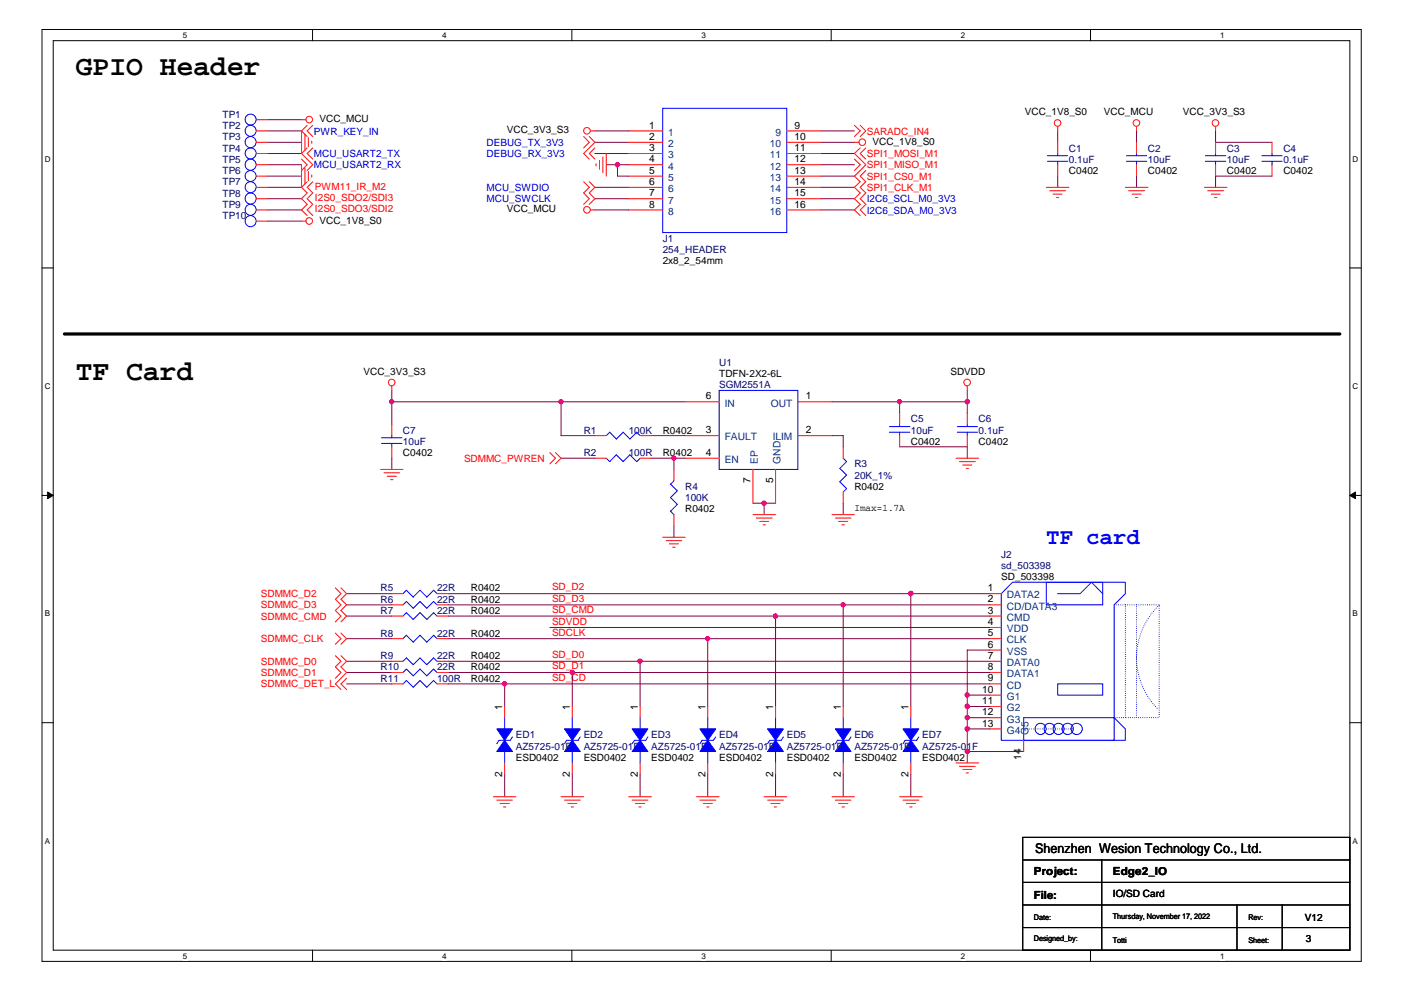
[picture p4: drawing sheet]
<svg xmlns="http://www.w3.org/2000/svg" width="297mm" height="210mm" viewBox="0 0 297 210" stroke-linecap="round" stroke-linejoin="round" font-family="sans-serif">
<path d="M8.9 6.2h279.1v197.2h-279.1zM11.3 8.6h274.3v192.5h-274.3z" fill="none" stroke="#000" stroke-width=".21"/>
<g fill="#fff">
<path d="M38.7 6.5h.9v1.9h-.9z"/>
<path d="M38.7 201.3h.9v1.9h-.9z"/>
</g>
<path d="M66.1 6.2v2.4M66.1 201.1v2.3" fill="none" stroke="#000" stroke-width=".21"/>
<g fill="#fff">
<path d="M93.6 6.5h.9v1.9h-.9z"/>
<path d="M93.6 201.3h.9v1.9h-.9z"/>
</g>
<path d="M121 6.2v2.4M121 201.1v2.3" fill="none" stroke="#000" stroke-width=".21"/>
<g fill="#fff">
<path d="M148.4 6.5h1v1.9h-1z"/>
<path d="M148.4 201.3h1v1.9h-1z"/>
</g>
<path d="M175.9 6.2v2.4M175.9 201.1v2.3" fill="none" stroke="#000" stroke-width=".21"/>
<g fill="#fff">
<path d="M203.3 6.5h.9v1.9h-.9z"/>
<path d="M203.3 201.3h.9v1.9h-.9z"/>
</g>
<path d="M230.7 6.2v2.4M230.7 201.1v2.3" fill="none" stroke="#000" stroke-width=".21"/>
<g fill="#fff">
<path d="M258.1 6.5h1v1.9h-1z"/>
<path d="M258.1 201.3h1v1.9h-1z"/>
<path d="M9.5 32.7h1.2v1.9h-1.2z"/>
<path d="M286.2 32.7h1.2v1.9h-1.2z"/>
<path d="M9.5 80.7h1.2v1.9h-1.2z"/>
<path d="M286.2 80.7h1.2v1.9h-1.2z"/>
</g>
<path d="M8.9 56.7h2.4M285.6 56.7h2.4" fill="none" stroke="#000" stroke-width=".21"/>
<g fill="#fff">
<path d="M9.5 128.9h1.1v1.9h-1.1z"/>
<path d="M286.2 128.9h1.1v1.9h-1.1z"/>
</g>
<path d="M8.9 104.8h2.4M285.6 104.8h2.4" fill="none" stroke="#000" stroke-width=".21"/>
<g fill="#000" stroke="#000" stroke-width=".21">
<path d="M10.1 104.1l1.2 .7-1.2 .7z" fill-rule="evenodd"/>
<path d="M285.6 104.8l1.2-.7v1.4z" fill-rule="evenodd"/>
</g>
<g fill="#fff">
<path d="M9.5 177h1.1v1.9h-1.1z"/>
<path d="M286.2 177h1.1v1.9h-1.1z"/>
</g>
<path d="M8.9 152.9h2.4M285.6 152.9h2.4M216.4 177.2h69.2v23.9h-69.2zM216.4 196.3h69.2M216.4 191.5h69.2M216.4 186.7h69.2M216.4 182h69.2M233.1 182v19.1M261.7 191.5v9.6M271.3 191.5v9.6" fill="none" stroke="#000" stroke-width=".21"/>
<path d="M13.6 70.7h269.9" fill="none" stroke="#000" stroke-width=".68"/>
<g fill="none" stroke="#800040" stroke-width=".21">
<path d="M56.6 30.1h7.2M56.6 37.3h7.2M56.6 34.9h7.2M56.6 32.5h7.2M56.6 39.6h7.2M56.6 27.7h7.2M56.6 25.3h7.2M125.9 30.1h7.1M125.9 32.5h7.1M125.9 39.6h7.1M125.9 27.7h7.1M128.3 34.9h4.7"/>
<path d="M130.6 34.9v2.4h2.4M173.6 30.1h7.2M173.6 37.3h7.2M173.6 34.9h7.2M173.6 32.5h7.2M173.6 39.6h7.2M173.6 27.7h7.2M223.8 27.7v2.4M223.8 37.3v2.3M240.5 27.7v2.4M240.5 37.3v2.3M257.2 27.7v2.4h11.9"/>
<path d="M269.1 37.3h-11.9v2.3M56.6 42.1h7.2M56.6 44.4h7.2M56.6 46.8h7.2M125.9 42.1h7.1M125.9 44.4h7.1M173.6 42.1h7.2M173.6 44.4h7.2M82.9 82.6v7.2M82.9 97v2.3M82.9 85h62M118.7 97h7.2"/>
<path d="M118.7 85v7.2h7.2M137.8 97h7.1M137.8 92.2h7.1M142.6 97v2.3M176 85h28.6M176 92.2h2.4v2.3M190.3 85v2.4M190.3 94.5h14.3v2.5M204.6 82.6v4.8M142.6 111.3v2.4M159.3 106.5h4.8M161.7 106.5v2.4"/>
<path d="M178.4 106.5v2.4M73.3 125.6h9.6M73.3 139.9h9.6M73.3 135.1h9.6M73.3 130.4h9.6M73.3 128h9.6M94.8 125.6h114.6M94.8 139.9h114.6M94.8 135.1h114.6M94.8 130.4h114.6M94.8 128h114.6M116.3 132.8h93.1"/>
<path d="M135.4 139.9v9.6M149.7 135.1v14.4M164.1 130.4v19.1M178.4 128v21.5M192.7 125.6v23.9M209.4 137.6h-4.8v23.8M73.3 142.3h9.6M73.3 144.7h9.6M94.8 142.3h114.6M94.8 144.7h114.6M106.8 144.7v4.8M121.1 142.3v7.2"/>
<path d="M204.6 151.9h4.8M204.6 149.5h4.8M204.6 154.2h4.8M204.6 147.1h4.8M204.6 159h12M106.8 163.8v4.8M121.1 163.8v4.8M135.4 163.8v4.8M149.7 163.8v4.8M164.1 163.8v4.8M178.4 163.8v4.8M192.7 163.8v4.8"/>
</g>
<g fill="#f0f" stroke="#f0f" stroke-width=".21">
<circle cx="142.5" cy="96.9" r=".45"/>
<circle cx="118.7" cy="85" r=".45"/>
<circle cx="82.9" cy="85" r=".45"/>
<circle cx="190.3" cy="85" r=".45"/>
<circle cx="161.6" cy="106.5" r=".46"/>
<circle cx="204.6" cy="151.8" r=".46"/>
<circle cx="192.7" cy="125.6" r=".47"/>
<circle cx="204.6" cy="149.4" r=".47"/>
<circle cx="164" cy="130.4" r=".47"/>
<circle cx="178.4" cy="128" r=".45"/>
<circle cx="204.6" cy="147.1" r=".46"/>
<circle cx="204.6" cy="159" r=".46"/>
<circle cx="204.6" cy="154.2" r=".47"/>
<circle cx="106.7" cy="144.7" r=".45"/>
<circle cx="121.1" cy="142.3" r=".47"/>
<circle cx="135.4" cy="139.9" r=".45"/>
<circle cx="149.7" cy="135.1" r=".45"/>
<circle cx="204.6" cy="85" r=".46"/>
<circle cx="130.6" cy="34.8" r=".46"/>
</g>
<g fill="none" stroke="#f00" stroke-width=".21">
<path d="M54.2 39.6h2.4M54.2 25.3h2.4M54.2 27.7h2.4M54.2 30.1h2.4M54.2 32.5h2.4M54.2 34.9h2.4M54.2 37.3h2.4M63.8 27.7v4.8M63.8 34.9v4.7M63.8 25.3h.9M63.8 32.5l2.4 2.4-1.2 1.2M63.8 33.7l1.2 1.2-1.2 1.2"/>
<path d="M63.8 39.6l1.2 1.2-1.2 1.3 1.2 1.1-1.2 1.2 1.2 1.2M63.8 27.7l1.2 1.2M64.5 28.4v3.4M64.5 35.6v3.3M65 31.3l-1.2 1.2M65 38.5l-1.2 1.1M65 26.5l-1.2 1.2M65.2 29.1v1.9M65.2 36.3v1.9M66 29.9v.4M66 37v.5M66.2 31.3l-1.2 1.2 1.2 1.2"/>
<path d="M66.2 38.5l-1.2 1.1 1.2 1.2-1.2 1.3 1.2 1.1-1.2 1.2 1.2 1.2M66.2 26.5l-1.2 1.2 1.2 1.2M123.5 28.9l1.2 1.2-1.2 1.2M123.5 38.5l1.2 1.1-1.2 1.2 1.2 1.3-1.2 1.1M124.7 28.9l1.2 1.2-2.4 2.4 1.2 1.2M124.7 38.5l1.2 1.1-1.2 1.2 1.2 1.3-1.2 1.1M124.9 27.7h1M125.9 31.3l-1.2 1.2 1.2 1.2M126.1 34.6v.5M126.8 33.9v1.9M127.6 33.2v3.3M128.3 32.5v4.8"/>
<path d="M133 39.6h7.2M133 27.7h7.2M133 30.1h7.2M133 32.5h7.2M133 34.9h7.2M133 37.3h7.2M166.5 39.6h7.1M166.5 27.7h7.1M166.5 30.1h7.1M166.5 32.5h7.1M166.5 34.9h7.1M166.5 37.3h7.1"/>
<path d="M180.8 30.1h.9M180.8 33.7l1.2 1.2-1.2 1.2M180.8 26.5l1.2 1.2-1.2 1.2M182 26.5l1.2 1.2-1.2 1.2M182 31.3l-1.2 1.2 2.4 2.4-2.4 2.4 1.2 1.2-1.2 1.1 1.2 1.2-1.2 1.3 1.2 1.1-1.2 1.2 1.2 1.2M183.2 36.1l-1.2 1.2 1.2 1.2-1.2 1.1 1.2 1.2-1.2 1.3 1.2 1.1-1.2 1.2 1.2 1.2M183.2 31.3l-1.2 1.2 1.2 1.2M221.4 39.6h4.7M223.8 26.8v.9M223.8 30.1v2.4M223.8 34.9v2.4M238.1 39.6h4.8"/>
<path d="M240.5 26.8v.9M240.5 30.1v2.4M240.5 34.9v2.4M254.8 39.6h4.8M257.2 26.8v.9M257.2 30.1v2.4M257.2 34.9v2.4M269.1 30.1v2.4M269.1 34.9v2.4M54.2 46.8h2.4M54.2 44.4h2.4M54.2 42.1h2.4"/>
<path d="M63.8 46.8h.9M124.9 44.4h1M133 44.4h7.2M133 42.1h7.2M166.5 44.4h7.1M166.5 42.1h7.1M222.1 40.4h3.3M222.8 41.1h1.9M223.5 41.8h.5M238.8 40.4h3.3M239.5 41.1h1.9M240.2 41.8h.5"/>
<path d="M255.5 40.4h3.4M256.2 41.1h1.9M257 41.8h.4M80.5 99.3h4.8M82.9 81.7v.9M82.9 89.8v2.4M82.9 94.5v2.5M116.3 95.8l1.2 1.2-1.2 1.1M117.5 95.8l1.2 1.2-1.2 1.1M125.9 97h2.4M125.9 92.2h2.4M135.4 97h2.4"/>
<path d="M135.4 92.2h2.4M142.6 99.3v2.4M144.9 97h7.2M144.9 92.2h7.2M144.9 85h7.2M159.3 99.3v7.2M164.1 99.3v7.2M168.8 92.2h7.2M168.8 85h7.2M178.4 94.5v2.5M190.3 87.4v2.4M190.3 92.2v2.3"/>
<path d="M202.3 97h4.8M203 97.7h3.3M203.7 98.4h1.9M204.4 99.1h.5M204.6 81.7v.9M204.6 87.4v2.4M204.6 92.2v2.3M81.2 100h3.3M81.9 100.8h2M82.6 101.5h.5M140.2 113.7h4.7M140.9 114.4h3.3"/>
<path d="M141.6 115.1h2M142.3 115.8h.5M142.6 108.9v2.4M159.3 108.9h4.8M160 109.6h3.4M160.7 110.3h1.9M161.5 111.1h.4M176 108.9h4.8M176.7 109.6h3.3M177.4 110.3h2M178.1 111.1h.5M178.4 104.1v2.4"/>
<path d="M71 124.4l1.1 1.2-1.1 1.2 1.1 1.2-1.1 1.2 1.1 1.2-1.1 1.2M71 134l1.1 1.1-1.1 1.2M71 138.7l1.1 1.2-1.1 1.2 1.1 1.2-1.1 1.2M72.1 124.4l1.2 1.2-1.2 1.2 1.2 1.2-1.2 1.2 1.2 1.2-1.2 1.2M72.1 134l1.2 1.1-1.2 1.2M72.1 138.7l1.2 1.2-1.2 1.2 1.2 1.2-2.3 2.4 1.1 1.2M82.9 128h2.4M82.9 130.4h2.4M82.9 135.1h2.4M82.9 139.9h2.4M82.9 125.6h2.4M92.5 128h2.3"/>
<path d="M92.5 130.4h2.3M92.5 135.1h2.3M92.5 139.9h2.3M92.5 125.6h2.3M209.4 128h2.4M209.4 130.4h2.4M209.4 132.8h2.4M209.4 135.1h2.4M209.4 137.6h2.4M209.4 139.9h2.4M209.4 125.6h2.4M73.3 143.5l-1.2 1.2 1.2 1.2"/>
<path d="M82.9 142.3h2.4M82.9 144.7h2.4M92.5 142.3h2.3M92.5 144.7h2.3M106.8 149.5v2.4M121.1 149.5v2.4M135.4 149.5v2.4M149.7 149.5v2.4M164.1 149.5v2.4M178.4 149.5v2.4M192.7 149.5v2.4M209.4 142.3h2.4"/>
<path d="M209.4 144.7h2.4M209.4 147.1h2.4M209.4 149.5h2.4M209.4 151.9h2.4M209.4 154.2h2.4M216.6 156.6v2.4M104.4 168.6h4.7M105.1 169.3h3.3M105.8 170h1.9M106.5 170.7h.5M106.8 161.4v2.4M118.7 168.6h4.8"/>
<path d="M119.4 169.3h3.4M120.1 170h1.9M120.9 170.7h.4M121.1 161.4v2.4M133 168.6h4.8M133.7 169.3h3.4M134.5 170h1.9M135.2 170.7h.4M135.4 161.4v2.4M147.4 168.6h4.7M148.1 169.3h3.3M148.8 170h1.9"/>
<path d="M149.5 170.7h.5M149.7 161.4v2.4M161.7 168.6h4.8M162.4 169.3h3.3M163.1 170h1.9M163.8 170.7h.5M164.1 161.4v2.4M176 168.6h4.8M176.7 169.3h3.3M177.4 170h2M178.1 170.7h.5M178.4 161.4v2.4"/>
<path d="M190.3 168.6h4.8M191.1 169.3h3.3M191.8 170h1.9M192.5 170.7h.5M192.7 161.4v2.4M202.3 161.4h4.8M203 162.2h3.3M203.7 162.8h1.9M204.4 163.5h.5"/>
<circle cx="65.4" cy="25.3" r=".7"/>
<circle cx="124.2" cy="27.7" r=".7"/>
<circle cx="182.4" cy="30.1" r=".7"/>
<circle cx="223.8" cy="26" r=".7"/>
<circle cx="240.4" cy="26" r=".7"/>
<circle cx="257.2" cy="26" r=".7"/>
<circle cx="65.4" cy="46.8" r=".7"/>
<circle cx="124.2" cy="44.4" r=".7"/>
<circle cx="82.9" cy="80.9" r=".7"/>
<circle cx="204.6" cy="80.9" r=".7"/>
</g>
<g fill="none" stroke="#00f" stroke-width=".21">
<path d="M140.2 22.9h26.3v26.3h-26.3zM221.6 34.1h4.3M221.6 32.9h4.3M223.8 32.5v.4M223.8 34.1v.8M238.3 34.1h4.3M238.3 32.9h4.3M240.5 32.5v.4M240.5 34.1v.8M255 34.1h4.3M255 32.9h4.3M257.2 32.5v.4"/>
<path d="M257.2 34.1v.8M267 34.1h4.3M267 32.9h4.3M269.1 32.5v.4M269.1 34.1v.8M80.7 93.8h4.3M80.7 92.6h4.3M82.9 92.2v.4M82.9 93.8v.7M128.3 92.2l.7-.7 1.4 1.4 1.4-1.4 1.5 1.4 1.4-1.4 .7 .7M128.3 97l.7 .7 1.4-1.5 1.4 1.5 1.5-1.5 1.4 1.5 .7-.7M152.1 82.6h16.7v16.7h-16.7z"/>
<path d="M178.4 97l.7 .7-1.4 1.4 1.4 1.4-1.4 1.5 1.4 1.4-.7 .7M188.2 91.5h4.3M188.2 90.3h4.3M190.3 89.8v.5M190.3 91.5v.7M202.5 91.5h4.3M202.5 90.3h4.3M204.6 89.8v.5M204.6 91.5v.7M142.6 101.7l-.7 .8 1.4 1.4-1.4 1.4 1.4 1.4-1.4 1.5 .7 .7M85.3 128l.7-.7 1.4 1.4 1.5-1.4 1.4 1.4 1.4-1.4 .8 .7M85.3 135.1l.7-.7 1.4 1.5 1.5-1.5 1.4 1.5 1.4-1.5 .8 .7"/>
<path d="M85.3 130.4l.7-.8 1.4 1.5 1.5-1.5 1.4 1.5 1.4-1.5 .8 .8M85.3 139.9l.7-.7 1.4 1.4 1.5-1.4 1.4 1.4 1.4-1.4 .8 .7M85.3 125.6l.7-.7 1.4 1.4 1.5-1.4 1.4 1.4 1.4-1.4 .8 .7M214.2 123.2h23.9v2.4l-2.4 2.4v23.9l2.4 2.3v2.4h-26.3v-31zM221.4 123.2h11.9v4.8h-11.9zM223.8 125.6h4.7l2.4-2.4 2.4 2.4M85.3 144.7l.7-.7 1.4 1.4 1.5-1.4 1.4 1.4 1.4-1.4 .8 .7M85.3 142.3l.7-.7 1.4 1.4 1.5-1.4 1.4 1.4 1.4-1.4 .8 .7M106.8 151.9v2.3M106.8 159v2.4M108.4 155.9l-.5 .7h-2.3l-.5 .8M121.1 151.9v2.3"/>
<path d="M121.1 159v2.4M122.8 155.9l-.5 .7h-2.4l-.5 .8M135.4 151.9v2.3M135.4 159v2.4M137.1 155.9l-.5 .7h-2.4l-.5 .8M149.7 151.9v2.3M149.7 159v2.4M151.4 155.9l-.5 .7h-2.4l-.4 .8M164.1 151.9v2.3M164.1 159v2.4M165.7 155.9l-.4 .7h-2.4l-.5 .8M178.4 151.9v2.3"/>
<path d="M178.4 159v2.4M180 155.9l-.4 .7h-2.4l-.5 .8M192.7 151.9v2.3M192.7 159v2.4M194.4 155.9l-.5 .7h-2.4l-.4 .8M216.6 151.9h19.1v4.7h-19.1zM223.8 144.7h9.5v2.4h-9.5z"/>
<circle cx="53" cy="30.1" r="1.18"/>
<circle cx="53" cy="34.8" r="1.18"/>
<circle cx="53" cy="27.7" r="1.17"/>
<circle cx="53" cy="39.6" r="1.17"/>
<circle cx="53" cy="32.5" r="1.17"/>
<circle cx="53" cy="37.2" r="1.17"/>
<circle cx="53" cy="25.3" r="1.17"/>
<circle cx="53" cy="46.8" r="1.18"/>
<circle cx="53" cy="42" r="1.18"/>
<circle cx="53" cy="44.4" r="1.17"/>
<circle cx="220.1" cy="154.2" r="1.18"/>
<circle cx="222" cy="154.2" r="1.18"/>
<circle cx="224" cy="154.2" r="1.18"/>
<circle cx="225.9" cy="154.2" r="1.19"/>
<circle cx="227.8" cy="154.2" r="1.19"/>
</g>
<g fill="#00f" stroke="#00f" stroke-width=".21">
<path d="M191.1 154.2h3.3l-1.7 2.4z" fill-rule="evenodd"/>
<path d="M192.7 156.6l1.7 2.4h-3.3z" fill-rule="evenodd"/>
<path d="M119.4 154.2h3.4l-1.7 2.4z" fill-rule="evenodd"/>
<path d="M121.1 156.6l1.7 2.4h-3.4z" fill-rule="evenodd"/>
<path d="M176.7 154.2h3.3l-1.6 2.4z" fill-rule="evenodd"/>
<path d="M178.4 156.6l1.6 2.4h-3.3z" fill-rule="evenodd"/>
<path d="M133.7 154.2h3.4l-1.7 2.4z" fill-rule="evenodd"/>
<path d="M135.4 156.6l1.7 2.4h-3.4z" fill-rule="evenodd"/>
<path d="M105.1 154.2h3.3l-1.6 2.4z" fill-rule="evenodd"/>
<path d="M106.8 156.6l1.6 2.4h-3.3z" fill-rule="evenodd"/>
<path d="M162.4 154.2h3.3l-1.6 2.4z" fill-rule="evenodd"/>
<path d="M164.1 156.6l1.6 2.4h-3.3z" fill-rule="evenodd"/>
<path d="M148.1 154.2h3.3l-1.7 2.4z" fill-rule="evenodd"/>
<path d="M149.7 156.6l1.7 2.4h-3.3z" fill-rule="evenodd"/>
</g>
<path d="M235.7 128h2.4v23.9h-2.4M238.1 128h2.4v23.9h-2.4M240.5 128h4.7v23.9h-4.7M245.3 128a15.3 15.3 0 0 0-.3 22.1M216.8 154.2h10.3" fill="none" stroke="#00f" stroke-width=".21" stroke-dasharray="0 .4"/>
<g font-size="5.9">
<text x="16" y="16">GPIO Header</text>
<text x="16" y="80.4">TF Card</text>
</g>
<text font-size="4.7" fill="#00f" x="221.4" y="115.2">TF card</text>
<text font-size="2.8" x="219" y="180.4">Shenzhen Wesion Technology Co., Ltd.</text>
<g font-size="2.4">
<text x="218.7" y="185.1">Project:</text>
<text x="235.5" y="185.1">Edge2_IO</text>
<text x="218.7" y="190.1">File:</text>
</g>
<g font-size="2.2">
<text x="137.4" y="27.2">1</text>
<text x="137.4" y="29.6">2</text>
<text x="168.1" y="27.2">9</text>
<text x="168.1" y="29.6">10</text>
<text x="137.4" y="32">3</text>
<text x="137.4" y="34.3">4</text>
<text x="168.1" y="34.3">12</text>
<text x="168.1" y="32">11</text>
<text x="137.4" y="36.8">5</text>
<text x="137.4" y="39.1">6</text>
<text x="137.4" y="41.5">7</text>
<text x="168.1" y="39.1">14</text>
<text x="168.1" y="36.8">13</text>
<text x="168.1" y="41.5">15</text>
<text x="137.4" y="43.9">8</text>
<text x="168.1" y="43.9">16</text>
<text x="149.3" y="84.5">6</text>
<text x="170.5" y="84.5">1</text>
<text x="149.3" y="91.7">3</text>
<text x="170.5" y="91.7">2</text>
<text x="149.3" y="96.4">4</text>
<text x="158.8" y="102.2" transform="rotate(-90 158.8 102.2)">7</text>
<text x="163.6" y="102.2" transform="rotate(-90 163.6 102.2)">5</text>
<text x="209" y="125.1">1</text>
<text x="209" y="127.5">2</text>
<text x="209" y="129.9">3</text>
<text x="209" y="132.3">4</text>
<text x="209" y="134.6">5</text>
<text x="209" y="137">6</text>
<text x="209" y="139.4">7</text>
<text x="209" y="141.8">8</text>
<text x="207.8" y="146.6">10</text>
<text x="207.8" y="149">11</text>
<text x="209" y="144.2">9</text>
<text x="106.3" y="150.2" transform="rotate(-90 106.3 150.2)">1</text>
<text x="120.6" y="150.2" transform="rotate(-90 120.6 150.2)">1</text>
<text x="134.9" y="150.2" transform="rotate(-90 134.9 150.2)">1</text>
<text x="149.2" y="150.2" transform="rotate(-90 149.2 150.2)">1</text>
<text x="163.6" y="150.2" transform="rotate(-90 163.6 150.2)">1</text>
<text x="177.9" y="150.2" transform="rotate(-90 177.9 150.2)">1</text>
<text x="192.2" y="150.2" transform="rotate(-90 192.2 150.2)">1</text>
<text x="207.8" y="151.4">12</text>
<text x="207.8" y="153.7">13</text>
<text x="216.1" y="160.8" transform="rotate(-90 216.1 160.8)">14</text>
<text x="106.3" y="164.3" transform="rotate(-90 106.3 164.3)">2</text>
<text x="120.6" y="164.3" transform="rotate(-90 120.6 164.3)">2</text>
<text x="134.9" y="164.3" transform="rotate(-90 134.9 164.3)">2</text>
<text x="149.2" y="164.3" transform="rotate(-90 149.2 164.3)">2</text>
<text x="163.6" y="164.3" transform="rotate(-90 163.6 164.3)">2</text>
<text x="177.9" y="164.3" transform="rotate(-90 177.9 164.3)">2</text>
<text x="192.2" y="164.3" transform="rotate(-90 192.2 164.3)">2</text>
</g>
<g font-size="2.2" fill="#004080">
<text x="141.4" y="28.7">1</text>
<text x="164.1" y="28.7">9</text>
<text x="141.4" y="33.5">3</text>
<text x="141.4" y="35.9">4</text>
<text x="141.4" y="31.1">2</text>
<text x="162.9" y="31.1">10</text>
<text x="162.9" y="35.9">12</text>
<text x="162.9" y="33.5">11</text>
<text x="141.4" y="38.3">5</text>
<text x="141.4" y="40.7">6</text>
<text x="162.9" y="40.7">14</text>
<text x="162.9" y="38.3">13</text>
<text x="141.4" y="43.1">7</text>
<text x="141.4" y="45.4">8</text>
<text x="162.9" y="43.1">15</text>
<text x="162.9" y="45.4">16</text>
<text x="153.3" y="86">IN</text>
<text x="163.1" y="86">OUT</text>
<text x="153.3" y="93.2">FAULT</text>
<text x="163.5" y="93.2">ILIM</text>
<text x="153.3" y="98">EN</text>
<text x="160.3" y="98.1" transform="rotate(-90 160.3 98.1)">EP</text>
<text x="165.1" y="98.1" transform="rotate(-90 165.1 98.1)">GND</text>
<text x="213" y="129">CD/DATA3</text>
<text x="213" y="131.4">CMD</text>
<text x="213" y="126.6">DATA2</text>
<text x="213" y="133.8">VDD</text>
<text x="213" y="136.2">CLK</text>
<text x="213" y="138.6">VSS</text>
<text x="213" y="140.9">DATA0</text>
<text x="213" y="143.3">DATA1</text>
<text x="213" y="145.7">CD</text>
<text x="213" y="148.1">G1</text>
<text x="213" y="150.5">G2</text>
<text x="213" y="152.9">G3</text>
<text x="213" y="155.3">G4</text>
<text x="217.6" y="155.5" transform="rotate(-90 217.6 155.5)">G5</text>
</g>
<g font-size="2.1" fill="#000080">
<text x="47.1" y="27.3">TP2</text>
<text x="47.1" y="24.9">TP1</text>
<text x="47.1" y="29.6">TP3</text>
<text x="47.1" y="32.1">TP4</text>
<text x="47.1" y="34.4">TP5</text>
<text x="226.1" y="32.1">C1</text>
<text x="226.1" y="34.4">0.1uF</text>
<text x="242.9" y="32.1">C2</text>
<text x="242.9" y="34.4">10uF</text>
<text x="259.6" y="32.1">C3</text>
<text x="259.6" y="34.4">10uF</text>
<text x="271.5" y="32.1">C4</text>
<text x="271.5" y="34.4">0.1uF</text>
<text x="47.1" y="41.6">TP8</text>
<text x="47.1" y="36.8">TP6</text>
<text x="47.1" y="39.2">TP7</text>
<text x="47.1" y="44">TP9</text>
<text x="47.1" y="46.4">TP10</text>
<text x="140.2" y="51.2">J1</text>
<text x="140.2" y="53.5">254_HEADER</text>
<text x="152.1" y="77.4">U1</text>
<text x="152.1" y="82.2">SGM2551A</text>
<text x="192.7" y="89.3">C5</text>
<text x="207.1" y="89.3">C6</text>
<text x="85.3" y="91.8">C7</text>
<text x="85.3" y="94.1">10uF</text>
<text x="123.5" y="91.8">R1</text>
<text x="133" y="91.8">100K</text>
<text x="192.7" y="91.8">10uF</text>
<text x="207.1" y="91.8">0.1uF</text>
<text x="123.5" y="96.5">R2</text>
<text x="133" y="96.5">100R</text>
<text x="180.8" y="98.9">R3</text>
<text x="180.8" y="101.3">20K_1%</text>
<text x="144.9" y="103.7">R4</text>
<text x="144.9" y="106.1">100K</text>
<text x="211.8" y="118">J2</text>
<text x="80.5" y="125.2">R5</text>
<text x="92.5" y="125.2">22R</text>
<text x="211.8" y="120.4">sd_503398</text>
<text x="80.5" y="127.6">R6</text>
<text x="80.5" y="129.9">R7</text>
<text x="92.5" y="127.6">22R</text>
<text x="92.5" y="129.9">22R</text>
<text x="80.5" y="134.7">R8</text>
<text x="92.5" y="134.7">22R</text>
<text x="80.5" y="141.9">R10</text>
<text x="80.5" y="139.5">R9</text>
<text x="92.5" y="141.9">22R</text>
<text x="92.5" y="139.5">22R</text>
<text x="80.5" y="144.2">R11</text>
<text x="92.5" y="144.2">100R</text>
<text x="109.1" y="156.2">ED1</text>
<text x="109.1" y="158.6">AZ5725-01F</text>
<text x="123.5" y="156.2">ED2</text>
<text x="123.5" y="158.6">AZ5725-01F</text>
<text x="137.8" y="156.2">ED3</text>
<text x="137.8" y="158.6">AZ5725-01F</text>
<text x="152.1" y="156.2">ED4</text>
<text x="152.1" y="158.6">AZ5725-01F</text>
<text x="166.5" y="156.2">ED5</text>
<text x="166.5" y="158.6">AZ5725-01F</text>
<text x="180.8" y="156.2">ED6</text>
<text x="180.8" y="158.6">AZ5725-01F</text>
<text x="195.1" y="156.2">ED7</text>
<text x="195.1" y="158.6">AZ5725-01F</text>
</g>
<g font-size="2.1" fill="#00f">
<text x="66.4" y="28.5">PWR_KEY_IN</text>
<text x="66.4" y="33.2">MCU_USART2_TX</text>
<text x="66.4" y="35.6">MCU_USART2_RX</text>
<text x="103" y="30.8">DEBUG_TX_3V3</text>
<text x="103" y="33.2">DEBUG_RX_3V3</text>
<text x="103" y="40.4">MCU_SWDIO</text>
<text x="103" y="42.8">MCU_SWCLK</text>
<text x="183.4" y="45.2">I2C6_SDA_M0_3V3</text>
<text x="183.4" y="42.8">I2C6_SCL_M0_3V3</text>
</g>
<g font-size="2.1">
<text x="67.6" y="25.8">VCC_MCU</text>
<text x="107.2" y="28.2">VCC_3V3_S3</text>
<text x="216.8" y="24.4">VCC_1V8_S0</text>
<text x="233.6" y="24.4">VCC_MCU</text>
<text x="250.3" y="24.4">VCC_3V3_S3</text>
<text x="184.6" y="30.6">VCC_1V8_S0</text>
<text x="226.1" y="36.8">C0402</text>
<text x="242.9" y="36.8">C0402</text>
<text x="259.6" y="36.8">C0402</text>
<text x="271.5" y="36.8">C0402</text>
<text x="67.6" y="47.3">VCC_1V8_S0</text>
<text x="107.2" y="44.9">VCC_MCU</text>
<text x="140.2" y="55.9">2x8_2_54mm</text>
<text x="76.9" y="79.3">VCC_3V3_S3</text>
<text x="152.1" y="79.8">TDFN-2X2-6L</text>
<text x="201.1" y="79.3">SDVDD</text>
<text x="140.2" y="91.8">R0402</text>
<text x="192.7" y="94.1">C0402</text>
<text x="207.1" y="94.1">C0402</text>
<text x="85.3" y="96.5">C0402</text>
<text x="140.2" y="96.5">R0402</text>
<text x="180.8" y="103.7">R0402</text>
<text x="144.9" y="108.4">R0402</text>
<text x="180.8" y="108.1">Imax=1.7A</text>
<text x="99.6" y="125.2">R0402</text>
<text x="211.8" y="122.8">SD_503398</text>
<text x="99.6" y="127.6">R0402</text>
<text x="99.6" y="129.9">R0402</text>
<text x="99.6" y="134.7">R0402</text>
<text x="99.6" y="141.9">R0402</text>
<text x="99.6" y="139.5">R0402</text>
<text x="99.6" y="144.2">R0402</text>
<text x="109.1" y="161">ESD0402</text>
<text x="123.5" y="161">ESD0402</text>
<text x="137.8" y="161">ESD0402</text>
<text x="152.1" y="161">ESD0402</text>
<text x="166.5" y="161">ESD0402</text>
<text x="180.8" y="161">ESD0402</text>
<text x="195.1" y="161">ESD0402</text>
<text x="235.5" y="189.9">IO/SD Card</text>
<text x="276.1" y="194.9">V12</text>
<text x="276.3" y="199.4">3</text>
</g>
<g font-size="2.1" fill="#f00">
<text x="183.4" y="28.5">SARADC_IN4</text>
<text x="183.4" y="33.2">SPI1_MOSI_M1</text>
<text x="183.4" y="35.6">SPI1_MISO_M1</text>
<text x="66.6" y="40.1">PWM11_IR_M2</text>
<text x="183.4" y="40.4">SPI1_CLK_M1</text>
<text x="183.4" y="38">SPI1_CS0_M1</text>
<text x="66.6" y="42.6">I2S0_SDO2/SDI3</text>
<text x="66.6" y="44.9">I2S0_SDO3/SDI2</text>
<text x="98.2" y="97.7">SDMMC_PWREN</text>
<text x="116.8" y="124.9">SD_D2</text>
<text x="55.2" y="126.3">SDMMC_D2</text>
<text x="55.2" y="128.7">SDMMC_D3</text>
<text x="55.2" y="131.1">SDMMC_CMD</text>
<text x="116.8" y="129.7">SD_CMD</text>
<text x="116.8" y="127.3">SD_D3</text>
<text x="55.2" y="135.9">SDMMC_CLK</text>
<text x="116.8" y="132.3">SDVDD</text>
<text x="116.8" y="134.7">SDCLK</text>
<text x="55.2" y="140.7">SDMMC_D0</text>
<text x="55.2" y="143.1">SDMMC_D1</text>
<text x="116.8" y="141.6">SD_D1</text>
<text x="116.8" y="139.2">SD_D0</text>
<text x="55.2" y="145.5">SDMMC_DET_L</text>
<text x="116.8" y="144">SD_CD</text>
</g>
<g font-size="1.7">
<text x="38.7" y="8">5</text>
<text x="93.6" y="8">4</text>
<text x="148.4" y="8">3</text>
<text x="203.3" y="8">2</text>
<text x="258.1" y="8">1</text>
<text x="9.5" y="34.2">D</text>
<text x="286.2" y="34.2">D</text>
<text x="9.5" y="82.3">C</text>
<text x="286.2" y="82.3">C</text>
<text x="9.5" y="130.4">B</text>
<text x="286.2" y="130.4">B</text>
<text x="9.5" y="178.5">A</text>
<text x="286.2" y="178.5">A</text>
<text x="218.7" y="194.7">Date:</text>
<text x="235.5" y="194.4">Thursday, November 17, 2022</text>
<text x="264.1" y="194.7">Rev:</text>
<text x="38.7" y="202.8">5</text>
<text x="93.6" y="202.8">4</text>
<text x="148.4" y="202.8">3</text>
<text x="203.3" y="202.8">2</text>
<text x="218.7" y="199.2">Designed_by:</text>
<text x="235.5" y="199.4">Totti</text>
<text x="258.1" y="202.8">1</text>
<text x="264.1" y="199.4">Sheet:</text>
</g>
</svg>
